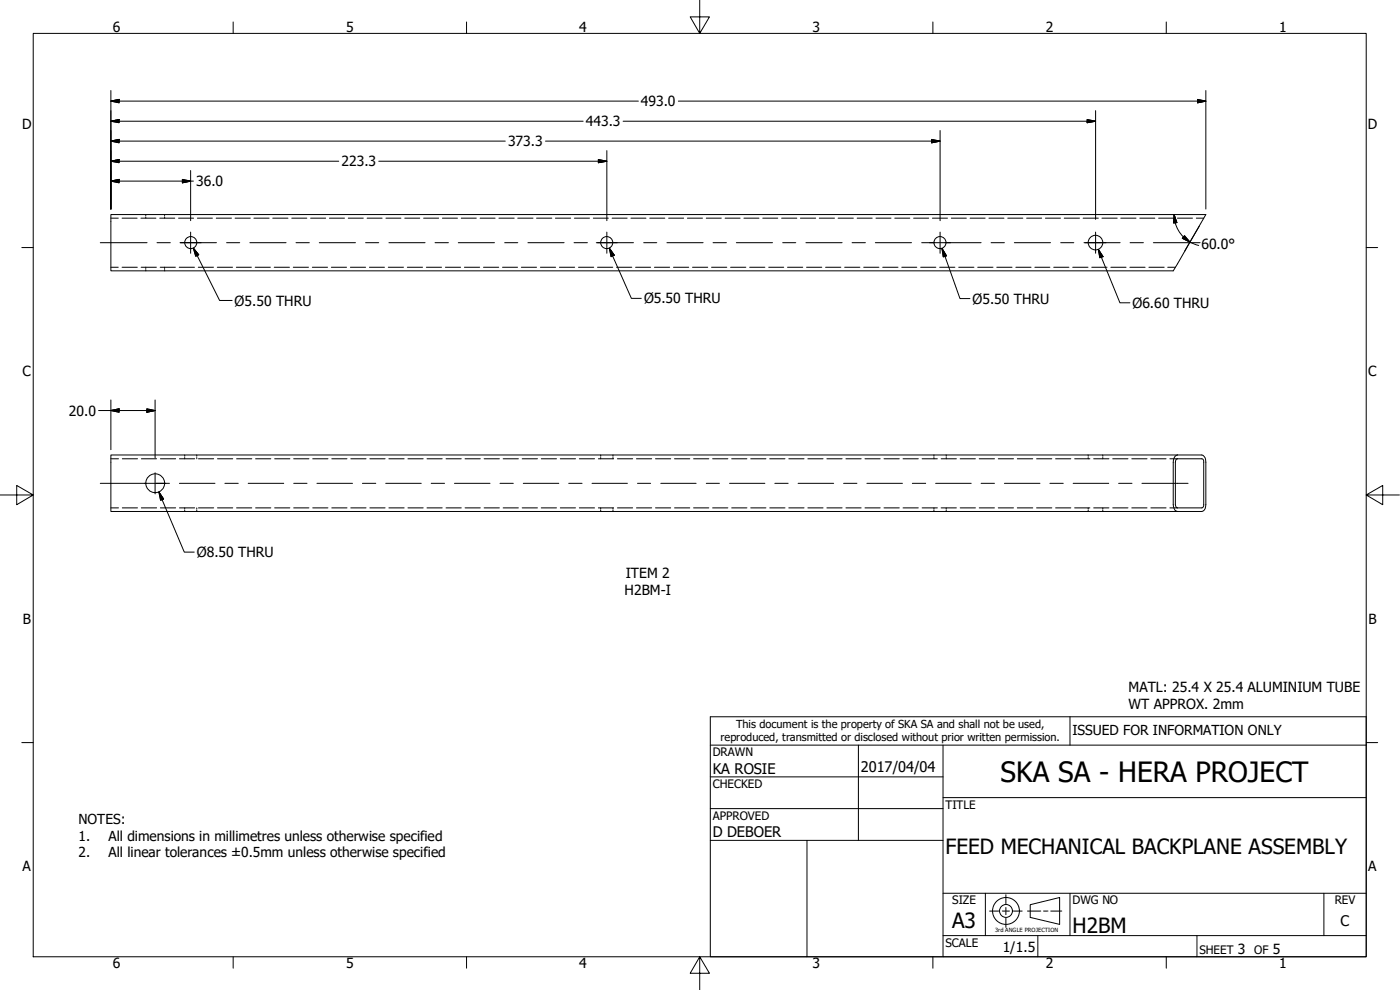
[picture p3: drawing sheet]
<svg xmlns="http://www.w3.org/2000/svg" width="420mm" height="297mm" viewBox="0 0 420 297" stroke-linecap="round" stroke-linejoin="round" font-family="sans-serif">
<!-- layer: Visible (ANSI) -->
<g fill="none" stroke="#000" stroke-width=".3">
<path d="M33.3 64.4h328.6l-9.8 16.9h-318.8zM353.1 137.7h7.6a.75 .75 0 0 1 .6 1v12.7a.84 .84 0 0 1-.6 1h-7.3l-.5-.3-.2-.7v-12.7zM353.4 136.5a1.83 1.83 0 0 0-1.3 2.2v12.7a2.04 2.04 0 0 0 1.3 2.1M353.4 136.5h7.3a1.88 1.88 0 0 1 1.2 2.2v12.7a1.89 1.89 0 0 1-1.2 2.1h-7.3M353.4 136.5h-320.1v17h320.1"/>
<circle cx="57.2" cy="72.8" r="1.81"/>
<circle cx="182.1" cy="72.8" r="1.81"/>
<circle cx="282.1" cy="72.8" r="1.81"/>
<circle cx="328.8" cy="72.8" r="2.19"/>
<circle cx="46.6" cy="145" r="2.83"/>
</g>
<!-- layer: Hidden (ANSI) -->
<g fill="none" stroke="#000" stroke-width=".3">
<path d="M33.3 65.5h2.2M36.6 65.5h4.5M42.3 65.5h4.5M43.8 64.4v.3M43.8 65.1v.4M47.9 65.5h4.6M49.4 64.4v.3M49.4 65.1v.4M53.6 65.5h4.5M59.2 65.5h4.6M64.9 65.5h4.6M70.5 65.5h4.6"/>
<path d="M76.2 65.5h4.6M81.9 65.5h4.5M87.6 65.5h4.5M93.2 65.5h4.5M98.9 65.5h4.5M104.5 65.5h4.5M110.2 65.5h4.5M115.8 65.5h4.5M121.5 65.5h4.5M127.1 65.5h4.5M132.8 65.5h4.5M138.4 65.5h4.5"/>
<path d="M144.1 65.5h4.5M149.7 65.5h4.6M155.4 65.5h4.6M161 65.5h4.6M166.7 65.5h4.6M172.4 65.5h4.5M178.1 65.5h4.5M183.7 65.5h4.5M189.4 65.5h4.5M195 65.5h4.5M200.7 65.5h4.5M206.3 65.5h4.5"/>
<path d="M212 65.5h4.5M217.6 65.5h4.5M223.3 65.5h4.5M228.9 65.5h4.5M234.6 65.5h4.5M240.2 65.5h4.6M245.9 65.5h4.5M251.5 65.5h4.6M257.2 65.5h4.5M262.9 65.5h4.5M268.5 65.5h4.5M274.2 65.5h4.5"/>
<path d="M279.8 65.5h4.6M285.5 65.5h4.5M291.1 65.5h4.6M296.8 65.5h4.5M302.5 65.5h4.5M308.1 65.5h4.5M313.8 65.5h4.5M319.4 65.5h4.6M325.1 65.5h4.5M330.7 65.5h4.6M336.4 65.5h4.5M342.1 65.5h4.5"/>
<path d="M347.7 65.5h4.5M353.4 65.5h4.5M359 65.5h2.3M33.3 80.2h2.2M36.6 80.2h4.6M42.4 80.2h4.5M43.8 80.2v.4M43.8 80.9v.4M48.1 80.2h4.5M49.4 80.2v.4M49.4 80.9v.4M53.8 80.2h4.6"/>
<path d="M59.5 80.2h4.6M65.2 80.2h4.6M70.9 80.2h4.5M76.6 80.2h4.6M82.3 80.2h4.6M88 80.2h4.6M93.7 80.2h4.6M99.4 80.2h4.6M105.2 80.2h4.5M110.9 80.2h4.5M116.5 80.2h4.6M122.2 80.2h4.6"/>
<path d="M128 80.2h4.5M133.7 80.2h4.5M139.4 80.2h4.6M145.1 80.2h4.6M150.8 80.2h4.5M156.5 80.2h4.5M162.2 80.2h4.6M167.9 80.2h4.6M173.6 80.2h4.6M179.3 80.2h4.6M185 80.2h4.6M190.8 80.2h4.5"/>
<path d="M196.4 80.2h4.6M202.1 80.2h4.6M207.8 80.2h4.6M213.6 80.2h4.5M219.3 80.2h4.5M225 80.2h4.6M230.7 80.2h4.5M236.3 80.2h4.6M242.1 80.2h4.5M247.8 80.2h4.5M253.5 80.2h4.6M259.2 80.2h4.6"/>
<path d="M264.9 80.2h4.6M270.6 80.2h4.5M276.3 80.2h4.6M282 80.2h4.6M287.7 80.2h4.6M293.4 80.2h4.6M299.1 80.2h4.6M304.9 80.2h4.5M310.6 80.2h4.5M316.2 80.2h4.6M321.9 80.2h4.6M327.7 80.2h4.5"/>
<path d="M333.4 80.2h4.5M339.1 80.2h4.6M344.8 80.2h4.6M350.5 80.2h2.2M33.3 137.7h2.3M36.7 137.7h4.6M42.4 137.7h4.6M48.1 137.7h4.6M53.8 137.7h4.6M55.4 136.5v.4M55.4 137.3v.4M59.1 136.5v.4"/>
<path d="M59.1 137.3v.4M59.6 137.7h4.5M65.3 137.7h4.5M71 137.7h4.6M76.7 137.7h4.6M82.4 137.7h4.6M88.1 137.7h4.6M93.9 137.7h4.5M99.6 137.7h4.5M105.3 137.7h4.6M111 137.7h4.6M116.7 137.7h4.6"/>
<path d="M122.4 137.7h4.6M128.1 137.7h4.6M133.9 137.7h4.5M139.6 137.7h4.5M145.3 137.7h4.6M151 137.7h4.6M156.7 137.7h4.6M162.4 137.7h4.6M168.1 137.7h4.6M173.9 137.7h4.5M179.6 137.7h4.5M180.3 136.5v.4"/>
<path d="M180.3 137.3v.4M184 136.5v.4M184 137.3v.4M185.3 137.7h4.6M191 137.7h4.6M196.7 137.7h4.6M202.4 137.7h4.6M208.2 137.7h4.5M213.9 137.7h4.5M219.6 137.7h4.6M225.3 137.7h4.6M231 137.7h4.6"/>
<path d="M236.7 137.7h4.6M242.4 137.7h4.6M248.2 137.7h4.5M253.9 137.7h4.5M259.6 137.7h4.6M265.3 137.7h4.6M271 137.7h4.6M276.7 137.7h4.6M280.3 136.5v.4M280.3 137.3v.4M282.4 137.7h4.6M284 136.5v.4"/>
<path d="M284 137.3v.4M288.2 137.7h4.5M293.9 137.7h4.5M299.6 137.7h4.6M305.3 137.7h4.6M311.1 137.7h4.6M316.8 137.7h4.6M322.5 137.7h4.6M326.6 136.5v.4M326.6 137.3v.4M328.2 137.7h4.6M331 136.5v.4"/>
<path d="M331 137.3v.4M333.9 137.7h4.6M339.7 137.7h4.5M345.4 137.7h4.5M351.1 137.7h2.3M33.3 152.4h2.3M36.7 152.4h4.6M42.4 152.4h4.6M48.1 152.4h4.6M53.8 152.4h4.6M55.4 152.4v.4M55.4 153.1v.4"/>
<path d="M59.1 152.4v.4M59.1 153.1v.4M59.6 152.4h4.5M65.3 152.4h4.5M71 152.4h4.6M76.7 152.4h4.6M82.4 152.4h4.6M88.1 152.4h4.6M93.9 152.4h4.5M99.6 152.4h4.5M105.3 152.4h4.6M111 152.4h4.6"/>
<path d="M116.7 152.4h4.6M122.4 152.4h4.6M128.1 152.4h4.6M133.9 152.4h4.5M139.6 152.4h4.5M145.3 152.4h4.6M151 152.4h4.6M156.7 152.4h4.6M162.4 152.4h4.6M168.1 152.4h4.6M173.9 152.4h4.5M179.6 152.4h4.5"/>
<path d="M180.3 152.4v.4M180.3 153.1v.4M184 152.4v.4M184 153.1v.4M185.3 152.4h4.6M191 152.4h4.6M196.7 152.4h4.6M202.4 152.4h4.6M208.2 152.4h4.5M213.9 152.4h4.5M219.6 152.4h4.6M225.3 152.4h4.6"/>
<path d="M231 152.4h4.6M236.7 152.4h4.6M242.4 152.4h4.6M248.2 152.4h4.5M253.9 152.4h4.5M259.6 152.4h4.6M265.3 152.4h4.6M271 152.4h4.6M276.7 152.4h4.6M280.3 152.4v.4M280.3 153.1v.4M282.4 152.4h4.6"/>
<path d="M284 152.4v.4M284 153.1v.4M288.2 152.4h4.5M293.9 152.4h4.5M299.6 152.4h4.6M305.3 152.4h4.6M311.1 152.4h4.6M316.8 152.4h4.6M322.5 152.4h4.6M326.6 152.4v.4M326.6 153.1v.4M328.2 152.4h4.6"/>
<path d="M331 152.4v.4M331 153.1v.4M333.9 152.4h4.6M339.7 152.4h4.5M345.4 152.4h4.5M351.1 152.4h2.3"/>
</g>
<!-- layer: Break Line (ANSI) -->
<g fill="none" stroke="#000" stroke-width=".3">
<path d="M10 10h400v277.1h-400zM70 6.6v3.4M140 6.6v3.4M210 0v10l-2.9-4.9h5.8l-2.9 4.9M280 6.6v3.4M350 6.6v3.4M6.5 74.3h3.5M410 74.3h3.4M0 148.5h10l-5-2.8v5.7l5-2.9M410 148.5l5 2.9v-5.7l-5 2.8h10M6.5 222.8h3.5M410 222.8h3.4"/>
<path d="M70 287.1v3.4M140 287.1v3.4M210 287.1l2.9 4.9h-5.8l2.9-4.9v9.9M280 287.1v3.4M350 287.1v3.4"/>
</g>
<!-- layer: Symbol (ANSI) -->
<g fill="none" stroke="#000" stroke-width=".3">
<path d="M213.2 215.1h196.8v72h-196.8zM321.1 215.1v8.5M213.2 233.1h69.8M213.2 223.6h196.8M257.6 223.6v28.5M283 239.3h127M283 223.6v63.5M213.2 242.6h69.8M213.2 252.1h69.8M242.2 252.1v35M283 268h127M295.7 268v12.7"/>
<path d="M321.1 268v12.7M397.3 268v12.7M283 280.7h127M311.5 280.7v6.4M359.2 280.7v6.4"/>
</g>
<!-- layer: Border (ANSI) -->
<g fill="none" stroke="#000" stroke-width=".3">
<path d="M297 273.4h2.8M300.8 273.4h2.2M301.9 268.5v2.7M301.9 272.3v2.1M301.9 275.4v2.8M304 273.4h2.8M308.4 273.4h4M309.2 271.4l8.8-2.1v8.1l-8.8-2.1zM313.2 273.4h1.3M315.3 273.4h3.3"/>
<circle cx="301.9" cy="273.3" r="4"/>
<circle cx="301.9" cy="273.3" r="1.94"/>
</g>
<!-- layer: Detail Boundary (ANSI) -->
<path d="M54 72.8h6.4M57.2 69.6v6.4M178.9 72.8h6.4M182.1 69.6v6.4M279 72.8h6.3M282.1 69.6v6.4M325.6 72.8h6.4M328.8 69.6v6.4M43.4 145h6.3M46.5 141.8v6.4" fill="none" stroke="#000" stroke-width=".3"/>
<!-- layer: Sketch Geometry (ANSI) -->
<g fill="none" stroke="#000" stroke-width=".3">
<path d="M33.3 36.4l2.5-.5v.9zM33.3 30.3l2.5-.5v1zM33.3 27.2v35.5M33.3 36.4h141.7M33.3 30.3h158.3M187 36.4h141.8M203.6 30.3h158.3M282.1 39.2v27M326.3 35.9l2.5 .5-2.5 .4zM328.8 33.2v32.6M359.4 29.8l2.5 .5-2.5 .5zM361.9 27.2v35.5"/>
<path d="M33.3 54.3l2.5-.5v1zM33.3 48.4l2.5-.5v.9zM33.3 42.3l2.5-.5v1zM33.3 54.3h24.7M33.3 48.4h68.4M33.3 42.3h118.3M54.7 53.8l2.5 .5-2.5 .5zM57.2 51.2v15M113.7 48.4h68.4M163.7 42.3h118.4M179.6 47.9l2.5 .5-2.5 .4zM182.1 45.2v21"/>
<path d="M279.6 41.8l2.5 .5-2.5 .5zM352.4 64.4l.8 2.4-1 .1zM352.4 64.4a9.6 9.6 0 0 0 1.8 5.6 9.6 9.6 0 0 0 3.4 2.8l2.2 .9M355.5 70.7l1.6 1.9-2.3-1.1zM356.9 72.9l-1.4 2.5M359.9 67.9l-2.8 4.8M29.6 123.2h16.9M33.3 123.2l2.5-.5v1zM33.3 120v14.9M44.1 122.7l2.4 .5-2.4 .5zM46.5 120v17.4"/>
</g>
<g fill="#000" stroke="#000" stroke-width=".3">
<path d="M33.3 36.4l2.5-.5zM33.3 36.4l2.5-.5v.9zM33.3 30.3l2.5-.5zM33.3 30.3l2.5-.5v1zM326.3 36.8l2.5-.4zM326.3 35.9l2.5 .5-2.5 .4zM359.4 30.8l2.5-.5zM359.4 29.8l2.5 .5-2.5 .5zM33.3 54.3l2.5-.5zM33.3 54.3l2.5-.5v1zM33.3 48.4l2.5-.5zM33.3 48.4l2.5-.5v.9z"/>
<path d="M33.3 42.3l2.5-.5zM33.3 42.3l2.5-.5v1zM54.7 54.8l2.5-.5zM54.7 53.8l2.5 .5-2.5 .5zM179.6 48.8l2.5-.4zM179.6 47.9l2.5 .5-2.5 .4zM279.6 42.8l2.5-.5zM279.6 41.8l2.5 .5-2.5 .5zM352.4 64.4l.8 2.4zM352.4 64.4l.8 2.4-1 .1zM354.8 71.5l2.3 1.1zM355.5 70.7l1.6 1.9-2.3-1.1z"/>
<path d="M33.3 123.2l2.5-.5zM33.3 123.2l2.5-.5v1zM44.1 123.7l2.4-.5zM44.1 122.7l2.4 .5-2.4 .5z"/>
</g>
<!-- layer: Hatch (ANSI) -->
<path d="M58 74.5l1.6 1.9-.9 .5zM58 74.5l7.9 15.7h3.8M182.9 74.5l1.4 2.1-.9 .4zM182.9 74.5l6.6 15h3M282.7 74.5l1.3 2.3-.9 .3zM282.7 74.5l5.4 15.1h3M329.6 74.9l1.4 2.1-.9 .3zM329.6 74.9l6.5 16h3M47.7 147.6l1.4 2.1-.9 .4zM47.7 147.6l7.6 18.1h3" fill="none" stroke="#000" stroke-width=".3"/>
<path d="M58 74.5l1.6 1.9zM58 74.5l1.6 1.9-.9 .5zM182.9 74.5l1.4 2.1zM182.9 74.5l1.4 2.1-.9 .4zM282.7 74.5l1.3 2.3zM282.7 74.5l1.3 2.3-.9 .3zM329.6 74.9l1.4 2.1zM329.6 74.9l1.4 2.1-.9 .3zM47.7 147.6l1.4 2.1zM47.7 147.6l1.4 2.1-.9 .4z" fill="#000" stroke="#000" stroke-width=".3"/>
<!-- layer: Title (ANSI) -->
<g fill="none" stroke="#000" stroke-width=".3">
<path d="M30.1 72.8h14M47.1 72.8h4M54.1 72.8h10.9M68 72.8h3.9M75 72.8h10.9M88.8 72.8h4M95.8 72.8h10.9M109.7 72.8h4M116.7 72.8h10.9M130.6 72.8h4M137.5 72.8h10.9M151.4 72.8h4"/>
<path d="M158.4 72.8h10.9M172.3 72.8h4M179.3 72.8h10.8M193.2 72.8h3.9M200.2 72.8h10.8M214 72.8h4M221 72.8h10.8M234.9 72.8h3.9M241.9 72.8h10.8M255.7 72.8h4M262.7 72.8h10.9M276.6 72.8h3.9"/>
<path d="M283.6 72.8h10.8M297.4 72.8h4M304.4 72.8h10.9M318.3 72.8h4M325.3 72.8h10.9M339.2 72.8h4M346.1 72.8h14.1M30.1 145h13.8M46.9 145h4M53.8 145h10.7M67.5 145h4M74.5 145h10.7"/>
<path d="M88.1 145h4M95.1 145h10.7M108.8 145h4M115.8 145h10.6M129.4 145h4M136.4 145h10.7M150.1 145h4M157 145h10.7M170.7 145h4M177.7 145h10.6M191.3 145h4M198.3 145h10.6"/>
<path d="M212 145h3.9M218.9 145h10.7M232.5 145h4M239.5 145h10.7M253.2 145h4M260.2 145h10.6M273.8 145h4M280.8 145h10.7M294.4 145h4M301.4 145h10.7M315.1 145h4M322.1 145h10.6"/>
<path d="M335.7 145h4M342.7 145h13.9"/>
</g>
<text font-size="8.4" x="300.3" y="234.5">SKA SA - HERA PROJECT</text>
<g font-size="6.3">
<text x="283.8" y="256.1">FEED MECHANICAL BACKPLANE ASSEMBLY</text>
<text x="285.8" y="278.6">A3</text>
<text x="321.9" y="280">H2BM</text>
</g>
<g font-size="4.4">
<text x="213.9" y="232.2">KA ROSIE</text>
<text x="258.4" y="231.6">2017/04/04</text>
<text x="213.9" y="251.3">D DEBOER</text>
<text x="402.3" y="277.9">C</text>
</g>
<g font-size="4.2">
<text x="33.8" y="9.6">6</text>
<text x="103.9" y="9.6">5</text>
<text x="173.9" y="9.6">4</text>
<text x="243.8" y="9.6">3</text>
<text x="313.9" y="9.6">2</text>
<text x="383.9" y="9.6">1</text>
<text x="192.3" y="31.9">493.0</text>
<text x="6.7" y="38.7">D</text>
<text x="175.8" y="37.9">443.3</text>
<text x="410.5" y="38.7">D</text>
<text x="152.5" y="43.9">373.3</text>
<text x="102.5" y="49.9">223.3</text>
<text x="58.9" y="55.9">36.0</text>
<text x="360.6" y="74.7">60.0°</text>
<text x="70.4" y="91.7">Ø5.50 THRU</text>
<text x="193.3" y="91">Ø5.50 THRU</text>
<text x="291.9" y="91.1">Ø5.50 THRU</text>
<text x="339.9" y="92.4">Ø6.60 THRU</text>
<text x="6.8" y="113">C</text>
<text x="410.7" y="113">C</text>
<text x="20.7" y="124.7">20.0</text>
<text x="59.1" y="167.2">Ø8.50 THRU</text>
<text x="187.8" y="173.5">ITEM 2</text>
<text x="187.5" y="178.5">H2BM-I</text>
<text x="6.9" y="187.2">B</text>
<text x="410.7" y="187.2">B</text>
<text x="338.7" y="207.7">MATL: 25.4 X 25.4 ALUMINIUM TUBE</text>
<text x="338.7" y="212.7">WT APPROX. 2mm</text>
<text x="6.8" y="261.4">A</text>
<text x="410.7" y="261.4">A</text>
<text x="300.9" y="285.6">1/1.5</text>
<text x="371.5" y="286.2">3</text>
<text x="382" y="286.2">5</text>
<text x="33.8" y="290.5">6</text>
<text x="103.9" y="290.5">5</text>
<text x="173.9" y="290.5">4</text>
<text x="243.8" y="290.5">3</text>
<text x="313.9" y="290.5">2</text>
<text x="383.9" y="290.5">1</text>
</g>
<g font-size="4.1">
<text x="321.9" y="220.5">ISSUED FOR INFORMATION ONLY</text>
<text x="23.6" y="247.3">NOTES:</text>
<text x="23.6" y="252.3">1.</text>
<text x="23.6" y="257.2">2.</text>
<text x="32.6" y="252.3">All dimensions in millimetres unless otherwise specified</text>
<text x="32.6" y="257.2">All linear tolerances ±0.5mm unless otherwise specified</text>
</g>
<g font-size="3.5">
<text x="213.9" y="226.9">DRAWN</text>
<text x="213.9" y="236.4">CHECKED</text>
<text x="213.9" y="245.9">APPROVED</text>
<text x="283.8" y="242.6">TITLE</text>
<text x="285.8" y="271.3">SIZE</text>
<text x="321.9" y="271.3">DWG NO</text>
<text x="400.6" y="271.3">REV</text>
<text x="283.8" y="284">SCALE</text>
<text x="360" y="286.2">SHEET</text>
<text x="376.4" y="286.2">OF</text>
</g>
<g font-size="3.3">
<text x="220.9" y="218.4">This document is the property of SKA SA and shall not be used,</text>
<text x="216.3" y="222.4">reproduced, transmitted or disclosed without prior written permission.</text>
</g>
<text font-size="1.7" x="298.6" y="279.8">3rd ANGLE PROJECTION</text>
</svg>
